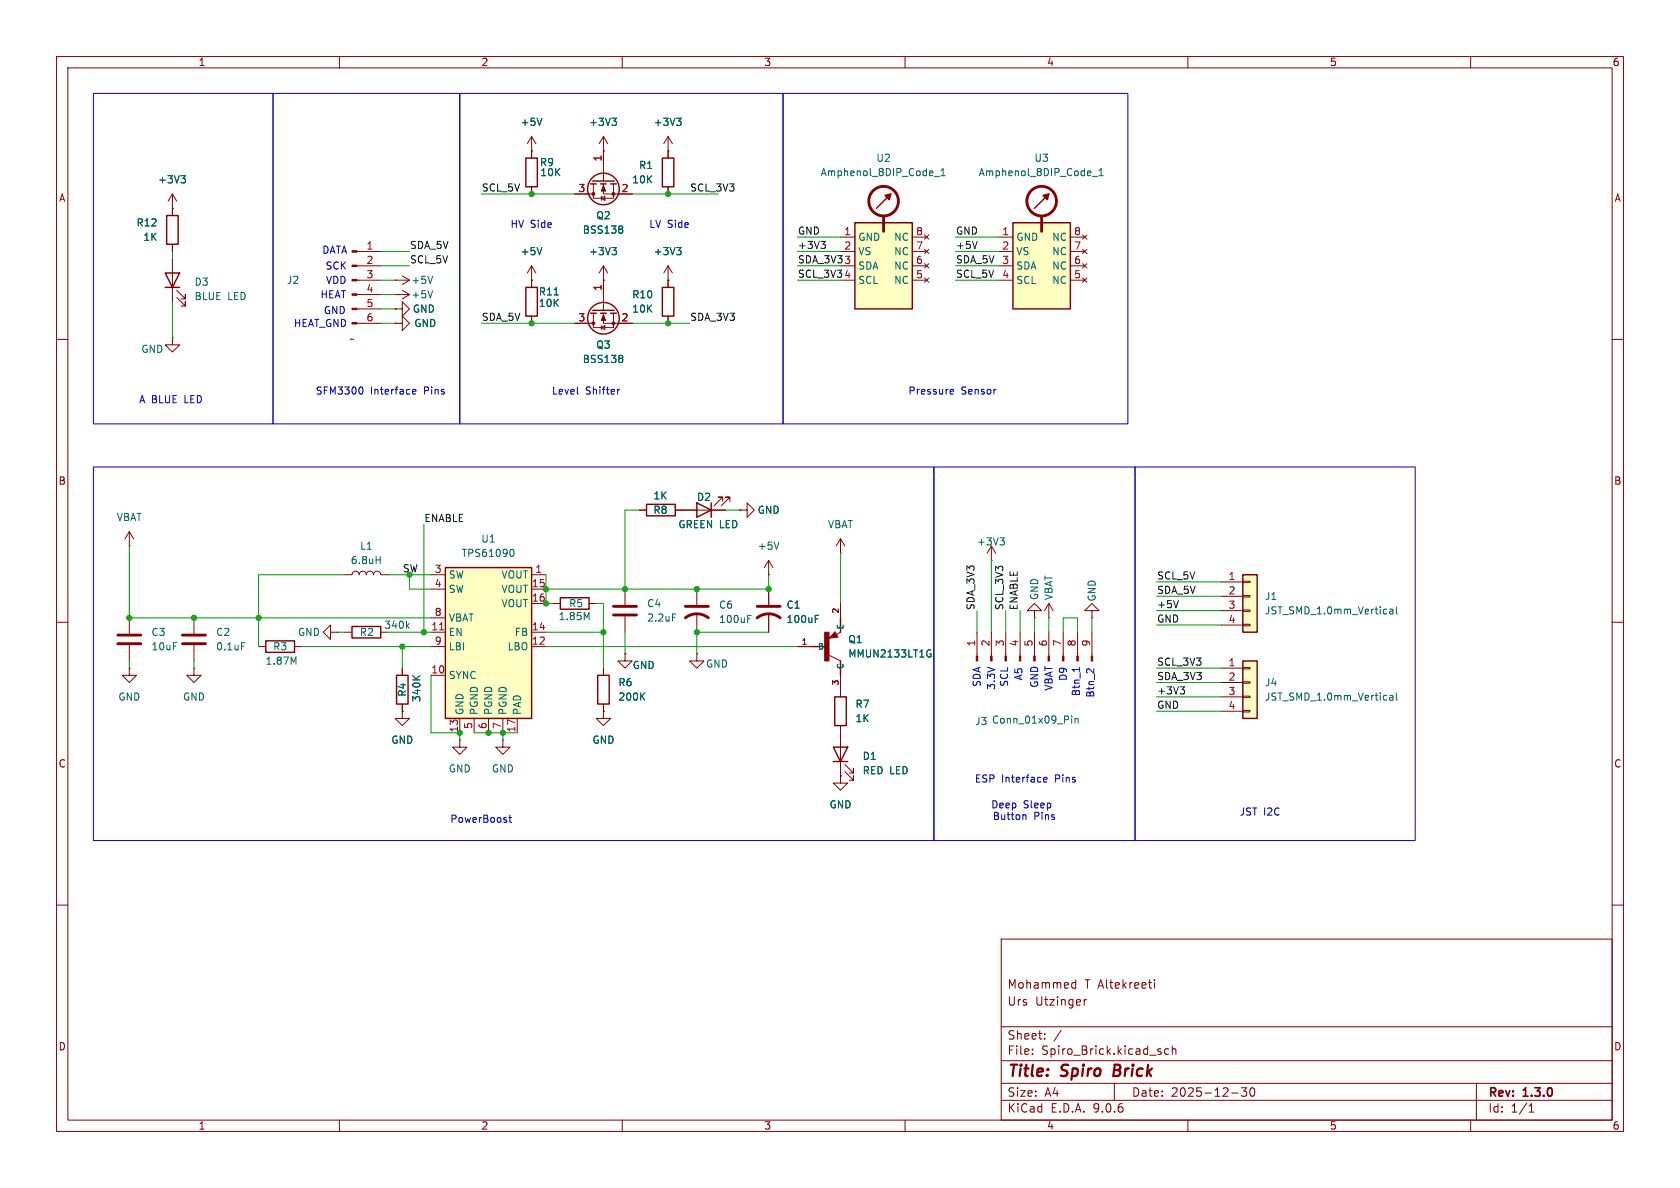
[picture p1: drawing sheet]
<svg xmlns="http://www.w3.org/2000/svg" width="297mm" height="210mm" viewBox="0 0 297 210" stroke-linecap="round" stroke-linejoin="round" font-family="sans-serif">
<g fill="none" stroke="#840000" stroke-width=".18">
<path d="M10 10h277v190h-277zM12 12h273v186h-273zM60 10v2M110 10v2M160 10v2M210 10v2M260 10v2M94 49.5h.1M94 47l.7 1.3M94 47l-.8 1.3M94 47v2.5M106.7 49.5h.1"/>
<path d="M106.7 47l.7 1.3M106.7 47l-.8 1.3M106.7 47v2.5M10 60h2M285 60h2M10 110h2M123.2 104.1v2.8M123.2 108.5v3.3M135.9 104.1v2.8M135.9 108.5v3.3M285 110h2M10 160h2"/>
<path d="M177 166h108v32h-108zM189.6 174.6h.6M189.6 173.8h.6M190.2 173.2v1.5M191.7 176.7v1M192.1 176.7l-.3 .1-.1 .2M203 173.7h.6M203.5 174.7h.1M204.1 173.2v.1M204.1 173.7v1M285 160h2M60 198v2"/>
<path d="M110 198v2M160 198v2M177 194.5h108M177 191.5h108M177 187.5h108M177 181.5h108M182.5 186.3v.1M182.5 185.5v.1M184.7 183.6v.1M184.7 182.8v.1M187.6 182.1l-1.3 2M197 191.5v3"/>
<path d="M205.1 185.4l.1 .1M205.1 185.9l.2 .2-.2 .3M206.6 185.5l-.4-.1-.3 .3v.4l.1 .2h.6M207.2 185.5l.3-.1 .3 .1 .1 .9M207.2 184.9v1.5M210 198v2M217.7 193.2h1.2M219.5 192.3h.9l-.5 .6 .4 .1v.7l-.2 .1h-.4l-.2-.1M221.1 192.4l.2-.1a.81 .81 0 0 1 .6 .6 .81 .81 0 0 1-.3 .8l-.1 .1a.81 .81 0 0 1-.4-1.4zM260 198v2M261 191.5v6.5M270.3 196.6h.9"/>
<path d="M270.3 195.5l.4-.4v1.5"/>
</g>
<path d="M197.1 188.2l-.3 2h.8" fill="none" stroke="#840000" stroke-width=".4"/>
<path d="M95.8 43.8l-.4 1.2M108.2 43.8h.8l-.4 .4M108.7 44.2l.3 .3v.3l-.3 .2M132.2 109.4h.4M132.2 108.8h.6M144.1 109.4h.5M144.1 108.8h.6" fill="none" stroke="#006464" stroke-width=".18"/>
<path d="M121.2 109.2a3.3 3.3 0 0 1 4 0M121.2 107.2h4M133.9 109.2a3.3 3.3 0 0 1 4 0M133.9 107.2h4" fill="none" stroke="#840000" stroke-width=".51"/>
<path d="M179.1 39.4h10.1v15.2h-10.1z" fill="#ffffc2"/>
<path d="M179.1 39.4h10.1v15.2h-10.1zM185.4 34.3l-2.5 2.5" fill="none" stroke="#840000" stroke-width=".25"/>
<g fill="none" stroke="#840000" stroke-width=".51">
<path d="M184.1 38.4v2.5"/>
<circle cx="184.1" cy="35.6" r="2.62"/>
</g>
<path d="M184.4 34.5l1-.2-.2 1z" fill="#840000" stroke="#840000" stroke-width=".25"/>
<g fill="none" stroke="#840000" stroke-width=".18">
<path d="M176.5 47h2.6M176.5 49.5h2.6M176.5 41.9h2.6M176.5 44.5h2.6M189.2 47h2.6M189.2 49.5h2.6M189.2 41.9h2.6M189.2 44.5h2.6M191.4 46.6l.8 .8M191.4 49.1l.8 .8M191.4 41.5l.8 .8M191.4 44.1l.8 .7"/>
<path d="M192.2 46.6l-.8 .8M192.2 49.1l-.8 .8M192.2 41.5l-.8 .8M192.2 44.1l-.8 .7"/>
</g>
<path d="M193.1 31.2h1M194.3 31.1h.7M194.3 30.2l.4-.4v1.3" fill="none" stroke="#006464" stroke-width=".18"/>
<path d="M151.1 39.4h10.2v15.2h-10.2z" fill="#ffffc2"/>
<g fill="none" stroke="#840000" stroke-width=".25">
<path d="M93 27.9h2v5.1h-2zM151.1 39.4h10.2v15.2h-10.2zM157.5 34.3l-2.6 2.5M93 50.8h2v5.1h-2zM104.4 55.4h1M104.8 54.9h3.8M106.2 55.4h1M107.9 55.4h1.1M117.1 50.8h2v5.1h-2z"/>
<circle cx="106.7" cy="56.3" r="2.79"/>
</g>
<g fill="none" stroke="#840000" stroke-width=".51">
<path d="M156.2 38.4v2.5M108.5 107.2h4M108.5 108.7h4"/>
<circle cx="156.2" cy="35.6" r="2.62"/>
</g>
<path d="M156.5 34.5l1-.2-.3 1z" fill="#840000" stroke="#840000" stroke-width=".25"/>
<g fill="none" stroke="#840000" stroke-width=".18">
<path d="M94 26.7h.1M94 24.1v3.8M94 33v1.3M94 24.1l.7 1.3M94 24.1l-.8 1.3M94 49.5v1.3M94 55.9v1.3M101.6 57.2h3.3M104.9 55.4v2.5h3.6v-2.5M106.3 57.9l.6-.4v.8zM106.3 57.5v.8M106.7 55.4v1.8h5.1"/>
<path d="M106.7 49.5v5.4M118.1 49.5h.1M118.1 47v3.8M118.1 55.9v1.3M118.1 47l.8 1.3M118.1 47l-.8 1.3M148.6 47h2.5M148.6 49.5h2.5M148.6 41.9h2.5M148.6 44.5h2.5M161.3 47h2.5M161.3 49.5h2.5"/>
<path d="M161.3 41.9h2.5M161.3 44.5h2.5M163.4 46.6l.8 .8M163.4 49.1l.8 .8M163.4 41.5l.8 .8M163.4 44.1l.8 .7M164.2 46.6l-.8 .8M164.2 49.1l-.8 .8M164.2 41.5l-.8 .8M164.2 44.1l-.8 .7M110.5 104.1v2.8M110.5 109v2.8"/>
</g>
<path d="M95.8 20.9l-.4 1.3M165.2 31.2h.9M166.4 31.1h.7M166.4 30.2l.3-.4v1.3M98 52.1h.7M119.6 43.8h.8l-.4 .4M120.2 44.2l.2 .3v.3l-.2 .2M109.9 62.8l.2 .3-.2 .3 .2 .2v.2l-.2 .3M118.9 108.5h.6" fill="none" stroke="#006464" stroke-width=".18"/>
<g fill="#840000" stroke="#840000" stroke-width=".18">
<path d="M106.7 55.6l.4 1h-.8z"/>
<circle cx="104.9" cy="57.1" r=".25"/>
<circle cx="108.5" cy="57.1" r=".25"/>
</g>
<path d="M78.7 100.3h15.3v26.7h-15.3z" fill="#ffffc2"/>
<g fill="none" stroke="#840000" stroke-width=".25">
<path d="M29.5 38.1h2v5.1h-2zM104.4 32.5h1M104.8 32h3.8M106.2 32.5h1M107.9 32.5h1.1M117.1 27.9h2v5.1h-2zM29.2 48.3h2.5l-1.2 2.5zM29.2 50.8h2.5M114.3 89.2h5.1v2h-5.1zM123.2 88.9l2.5 1.3-2.5 1.2zM125.7 88.9v2.5M62.2 110.7h5.1v2.1h-5.1z"/>
<path d="M70.1 119.4h2v5.1h-2zM78.7 100.3h15.3v26.7h-15.3zM99.1 105.7h5v2h-5zM105.7 119.4h2v5.1h-2zM143.5 114.3h2.5M147.6 112.4h-.4l.4-.3 .2 .4-1 .1 .8-.7 .4 .6M148.6 109.2v2.6M148.6 116.8v2.6M147.3 132.1h2.6l-1.3 2.5zM147.3 134.6h2.6M147.6 123.2h2v5.1h-2z"/>
<circle cx="106.7" cy="33.4" r="2.79"/>
</g>
<g fill="none" stroke="#840000" stroke-width=".18">
<path d="M30.5 36.8h.1M30.5 34.3v3.8M30.5 34.3l.7 1.3M30.5 34.3l-.8 1.3M101.6 34.3h3.3M104.9 32.5v2.6h3.6v-2.6M106.3 35.1l.6-.4v.7zM106.3 34.7v.7M106.7 32.5v1.8h5.1M106.7 26.7h.1M106.7 24.1v7.9M106.7 24.1l.7 1.3"/>
<path d="M106.7 24.1l-.8 1.3M118.1 26.7h.1M118.1 24.1l.8 1.3M118.1 24.1l-.8 1.3M118.1 24.1v3.8M118.1 33v1.3M30.5 59.7v1.3h1.2l-1.2 1.2-1.3-1.2h1.3M30.5 59.7h.1M30.5 43.2v1.3M30.5 45.7v7.6M31.2 52.6l1.6 1.5v-.8v.8h-.8M31.2 51.3l1.6 1.5v-.7v.7h-.8"/>
<path d="M63.1 49.5h4.2M63.1 52.1h4.2M63.1 44.5h4.2M63.1 47h4.2M63.1 54.6h4.2M63.1 57.2h4.2M69.8 49.5h.1M69.8 52.1h.1M69.8 54.6h1.3v-1.3l1.3 1.3-1.3 1.3v-1.3M69.8 54.6h.1M69.8 57.2h1.3v-1.3l1.3 1.3-1.3 1.2v-1.2M69.8 57.2h.1"/>
<path d="M69.8 49.5h2.6M69.8 52.1h2.6M71.1 48.8l1.3 .7M71.1 51.3l1.3 .8M72.4 49.5l-1.3 .8M72.4 52.1l-1.3 .7M22.9 96.5h.1M22.9 94l-.8 1.3M22.9 94l.7 1.3M22.9 94v2.5M113 90.2h1.3M119.4 90.2h8.9"/>
<path d="M127.8 88.6v-.7h-.8h.8l-1.6 1.5M129 88.6v-.7h-.7h.7l-1.5 1.5M130.8 90.2h1.3v-1.3l1.2 1.3-1.2 1.2v-1.2M130.8 90.2h.1M135.9 99.1l-.8 1.2M135.9 99.1l.8 1.2M135.9 99.1v2.5M148.6 97.8h.1M148.6 95.3l-.8 1.2M148.6 95.3l.8 1.2M148.6 95.3v2.5M175.3 99.1h.1"/>
<path d="M175.3 96.5v2.6M175.3 96.5l.7 1.3M175.3 96.5l-.8 1.3M22.9 118.1v1.3h1.2l-1.2 1.3-1.3-1.3h1.3M22.9 118.1h.1M22.9 109.2v2.8M22.9 114v2.8M34.3 118.1v1.3h1.3l-1.3 1.3-1.3-1.3h1.3M34.3 118.1h.1M34.3 109.2v2.8M34.3 114v2.8M61 101.6h1.2a.64 .64 0 0 1 .7-.6 .64 .64 0 0 1 .6 .6 .64 .64 0 0 1 .6-.6 .64 .64 0 0 1 .7 .6 .64 .64 0 0 1 .6-.6 .64 .64 0 0 1 .6 .6 .64 .64 0 0 1 .7-.6 .64 .64 0 0 1 .6 .6h1.3"/>
<path d="M61 111.8h1.2M71.1 118.1v1.3M76.2 101.6h2.5M76.2 104.1h2.5M76.2 109.2h2.5M76.2 111.8h2.5M76.2 114.3h2.5M76.2 119.4h2.5M94 101.6h2.5M94 104.1h2.5M94 111.8h2.5M94 114.3h2.5"/>
<path d="M94 106.7h2.5M97.8 106.7h1.3M104.1 106.7h1.3M106.7 118.1v1.3M110.5 115.6v1.2h1.3l-1.3 1.3-1.3-1.3h1.3M110.5 115.6h.1M123.2 115.6v1.2h1.3l-1.3 1.3-1.3-1.3h1.3M123.2 115.6h.1M135.9 101.6h.1M141 114.3h2.5M146.6 115.8l2 1M147.6 111.7l.5 .9-1.5 .2z"/>
<path d="M148.6 106.7v2.5M148.6 119.4v3.8M148.6 111.8l-.7 .4M172.7 111.8v4.2M175.3 111.8v4.2M177.8 111.8v4.2M180.3 111.8v4.2M182.9 108h1.2l-1.2-1.3-1.3 1.3h1.3v1.2M182.9 109.2h.1M182.9 111.8v4.2M185.4 109.2h.1M185.4 106.7l-.7 1.3"/>
<path d="M185.4 106.7l.8 1.3M185.4 106.7v2.5M185.4 111.8v4.2M188 111.8v4.2M190.5 111.8v4.2M193 108h1.3l-1.3-1.3-1.2 1.3h1.2v1.2M193 109.2h.1M193 111.8v4.2M71.1 125.7v1.3h1.3l-1.3 1.3-1.3-1.3h1.3M71.1 125.7h.1M71.1 124.5v1.2M81.3 130.8v1.3h1.2l-1.2 1.3-1.3-1.3h1.3"/>
<path d="M81.3 130.8h.1M81.3 127v2.5M83.8 127v2.5M86.4 127v2.5M88.9 127v2.5M91.4 127v2.5M106.7 125.7v1.3h1.2l-1.2 1.3-1.3-1.3h1.3M106.7 125.7h.1M106.7 124.5v1.2M148.6 137.2v1.2h1.3l-1.3 1.3-1.3-1.3h1.3M148.6 137.2h.1M148.6 128.3v8.9"/>
<path d="M149.4 136.4l1.5 1.5v-.7v.7h-.8M149.4 135.1l1.5 1.6v-.8v.8h-.8"/>
</g>
<path d="M77.7 111.3h.7" fill="none" stroke="#a90000" stroke-width=".18"/>
<g fill="none" stroke="#006464" stroke-width=".18">
<path d="M32 31.1h.8l-.4 .4M32.5 31.5l.3 .3v.3l-.3 .2M108.2 20.9h.8l-.4 .5M108.7 21.4l.3 .2v.3l-.3 .3M109.9 39.9l.2 .3-.2 .3 .2 .2v.3l-.2 .2M119.6 20.9h.8l-.4 .5M120.2 21.4l.2 .2v.3l-.2 .3M76.5 48.8l-.4 1.3M76.5 51.4l-.4 1.2M66.5 99h.7M67.2 98.4v1.2M90.3 97.2l.1-.1a.68 .68 0 0 1 .5 .6 .68 .68 0 0 1-.5 .7l-.1-.1"/>
<path d="M137.7 95.8l-.4 1.3M176.8 95.1h.8l-.5 .5M177.3 95.6l.3 .2v.3l-.3 .2M42.7 113.6h.6M72 110.6l.3 .5M72.3 110.2l-.4 .5M73 119.5l.7 .7M74.2 119.5l-.7 .5M103.7 109.2l.4-.9v1.2M164.1 114.9h.4M164.4 115.6h.2v.4l-.2 .1h-.3M113.4 123l.6 .8"/>
<path d="M114 122.5l-.7 .7M189.5 126.6v.1M189.5 127v.8M190.1 127v.8M190.1 127.1l.1-.1h.3l.1 .8"/>
</g>
<g fill="#840000" stroke="#840000" stroke-width=".18">
<path d="M106.7 32.8l.4 1h-.8z"/>
<path d="M62.2 44.3h.9v.3h-.9z"/>
<path d="M62.2 46.9h.9v.2h-.9z"/>
<path d="M62.2 49.4h.9v.3h-.9z"/>
<path d="M62.2 51.9h.9v.3h-.9z"/>
<path d="M62.2 54.5h.9v.2h-.9z"/>
<path d="M62.2 57h.9v.3h-.9z"/>
<path d="M172.6 116h.2v.8h-.2z"/>
<path d="M175.1 116h.3v.8h-.3z"/>
<path d="M177.7 116h.2v.8h-.2z"/>
<path d="M180.2 116h.3v.8h-.3z"/>
<path d="M182.8 116h.2v.8h-.2z"/>
<path d="M185.3 116h.2v.8h-.2z"/>
<path d="M187.8 116h.3v.8h-.3z"/>
<path d="M190.4 116h.2v.8h-.2z"/>
<path d="M192.9 116h.3v.8h-.3z"/>
<path d="M145.8 111.8h.8v5h-.8z"/>
<circle cx="104.9" cy="34.3" r=".25"/>
<circle cx="108.5" cy="34.3" r=".25"/>
</g>
<path d="M20.8 112.3h4.1M20.8 113.8h4.1M32.3 112.3h4M32.3 113.8h4" fill="none" stroke="#840000" stroke-width=".51"/>
<path d="M219.7 116.8h2.5v10.2h-2.5z" fill="#ffffc2"/>
<path d="M47 113.3h5.1v2h-5.1zM219.7 116.8h2.5v10.2h-2.5z" fill="none" stroke="#840000" stroke-width=".25"/>
<g fill="none" stroke="#840000" stroke-width=".18">
<path d="M45.7 114.3h1.3M52.1 114.3h1.2M58.4 111.8v-1.3l-1.3 1.3 1.3 1.2v-1.2h1.3M59.7 111.8h.1M215.9 118.1h3.8M219.7 118h1.3v.2h-1.3zM88.9 130.8v1.3h1.3l-1.3 1.3-1.3-1.3h1.3M88.9 130.8h.1M215.9 120.7h3.8M215.9 123.2h3.8M215.9 125.7h3.8M219.7 120.5h1.3v.3h-1.3z"/>
<path d="M219.7 123.1h1.3v.2h-1.3zM219.7 125.6h1.3v.3h-1.3z"/>
</g>
<path d="M51.9 117.1l.4-1v1.3M245.7 123h.5v.8M246.2 123.2l-.4 .1-.2 .2 .2 .3 .4-.1M246.9 122.5v1.1l.1 .2" fill="none" stroke="#006464" stroke-width=".18"/>
<path d="M219.7 101.6h2.5v10.2h-2.5z" fill="#ffffc2"/>
<path d="M219.7 101.6h2.5v10.2h-2.5z" fill="none" stroke="#840000" stroke-width=".25"/>
<g fill="none" stroke="#840000" stroke-width=".18">
<path d="M30.5 36.8h.1M30.5 36.8v1.3M94 26.7h.1M94 26.7v1.2M94 33v1.3M101.6 34.3h2.5M106.7 26.7h.1M106.7 26.7v2.5M109.2 34.3h2.6M118.1 26.7h.1M118.1 26.7v1.2M118.1 33v1.3"/>
<path d="M30.5 43.2v1.3M69.8 57.2h.1M69.8 54.6h.1M94 49.5h.1M94 49.5v1.3M94 55.9v1.3M101.6 57.2h2.5M106.7 49.5h.1M106.7 49.5v2.6M109.2 57.2h2.6M118.1 49.5h.1M118.1 49.5v1.3"/>
<path d="M118.1 55.9v1.3M113 90.2h1.3M119.4 90.2h3.8M125.7 90.2h2.6M130.8 90.2h.1M71.1 118.1v1.3M106.7 118.1v1.3M110.5 115.6h.1M135.9 104.1v2.8M135.9 108.5v3.3M141 114.3h2.5M148.6 106.7v2.5"/>
<path d="M148.6 119.4v3.8M215.9 102.9h3.8M215.9 105.4h3.8M215.9 108h3.8M215.9 110.5h3.8M219.7 102.7h1.3v.3h-1.3zM219.7 105.3h1.3v.2h-1.3zM219.7 107.8h1.3v.3h-1.3zM219.7 110.4h1.3v.2h-1.3zM71.1 125.7h.1M71.1 124.5v1.2M106.7 125.7h.1"/>
<path d="M106.7 124.5v1.2M148.6 137.2h.1M148.6 128.3v3.8M148.6 134.6v2.6"/>
</g>
<g fill="none" stroke="#006464" stroke-width=".18">
<path d="M32 31.1h.8l-.4 .4M32.5 31.5l.3 .3v.3l-.3 .2M95.8 20.9l-.4 1.3M108.2 20.9h.8l-.4 .5M108.7 21.4l.3 .2v.3l-.3 .3M109.9 39.9l.2 .3-.2 .3 .2 .2v.3l-.2 .2M119.6 20.9h.8l-.4 .5M120.2 21.4l.2 .2v.3l-.2 .3M95.8 43.8l-.4 1.2M98 52.1h.7M108.2 43.8h.8l-.4 .4M108.7 44.2l.3 .3v.3l-.3 .2"/>
<path d="M119.6 43.8h.8l-.4 .4M120.2 44.2l.2 .3v.3l-.2 .2M109.9 62.8l.2 .3-.2 .3 .2 .2v.2l-.2 .3M73 119.5l.7 .7M74.2 119.5l-.7 .5M144.1 109.4h.5M144.1 108.8h.6M164.1 114.9h.4M164.4 115.6h.2v.4l-.2 .1h-.3M245.7 107.7h.5v.8M246.2 108h-.4l-.2 .2 .2 .3h.4M246.9 107.3v1l.1 .2"/>
<path d="M113.4 123l.6 .8M114 122.5l-.7 .7"/>
</g>
<path d="M145.1 42.7h.8l-.4 .5M145.7 43.2l.2 .2v.3l-.2 .2M172.8 42.7l-.5 1.2M208.3 106.2l-.4 1.2M208.6 121.4h.8l-.4 .5M209.2 121.9l.2 .2v.3l-.2 .3" fill="none" stroke="#0f0f0f" stroke-width=".18"/>
<g fill="none" stroke="#009600" stroke-width=".18">
<path d="M85.1 34.3h16.5M111.8 34.3h15.2M30.5 44.5v1.2M30.5 53.3v6.4M67.3 49.5h2.5M67.3 57.2h2.5M67.3 44.5h5.1M67.3 47h5.1M67.3 52.1h2.5M67.3 54.6h2.5M85.1 57.2h16.5M111.8 57.2h10.1"/>
<path d="M141 49.5h7.6M141 41.9h7.6M141 44.5h7.6M141 47h7.6M168.9 49.5h7.6M168.9 41.9h7.6M168.9 44.5h7.6M168.9 47h7.6M22.9 96.5v12.7h53.3M74.9 92.7v19.1M113 90.2h-2.5v13.9M128.3 90.2h2.5"/>
<path d="M148.6 97.8v8.9M175.3 99.1v12.7M22.9 116.8v1.3M34.3 116.8v1.3M53.3 114.3h22.9M59.7 111.8h1.3M61 101.6h-15.3v12.7M68.6 101.6h7.6M68.6 111.8h7.6M71.1 114.3v3.8M72.4 101.6v2.5h3.8M76.2 119.4v10.1h5.1v1.3"/>
<path d="M96.5 111.8h10.2M96.5 101.6v5.1h1.3M96.5 114.3h44.5M105.4 106.7h1.3v11.4M110.5 111.8v3.8M135.9 111.8h-12.7v3.8M135.9 101.6v2.5h-39.4M172.7 108v3.8M177.8 108v3.8M180.3 108v3.8M182.9 109.2v2.6M185.4 109.2v2.6"/>
<path d="M188 111.8v-2.6h2.5v2.6M193 109.2v2.6M204.5 108h11.4M204.5 118.1h11.4M204.5 110.5h11.4M204.5 105.4h11.4M204.5 102.9h11.4M83.8 129.5h7.6M88.9 129.5v1.3M204.5 125.7h11.4M204.5 123.2h11.4M204.5 120.7h11.4"/>
</g>
<g fill="none" stroke="#0000c2" stroke-width=".18">
<path d="M16.5 16.5h31.8v58.4h-31.8zM48.3 16.5h33v58.4h-33zM81.3 16.5h57.1v58.4h-57.1zM138.4 16.5h61v58.4h-61zM63.9 68.4a.79 .79 0 0 1 0 1.3M72.9 69.2l.6-.1v-.2l-.4-.1-.2 .2 .1 .6h.5M102.1 69.6l.1 .1M109.6 68.8l-.4 .3M168 69.6h.5M168 68.9l.4-.1 .2 .3-.6 .1M16.5 82.6h148.6v66h-148.6zM165.1 82.6h35.6v66h-35.6z"/>
<path d="M200.7 82.6h49.5v66h-49.5zM190.8 118v.7M192.2 118.3h.4M193.4 118.2v.8M184.5 137.8l.6-.1-.1-.2-.3-.1-.2 .2 .1 .6h.4M90 144.5h.4M90.1 144.1v1.1l.3 .2M181.3 144.1l.1 .8"/>
</g>
<g fill="#009600" stroke="#009600" stroke-width=".18">
<circle cx="96.5" cy="106.7" r=".46"/>
<circle cx="135.9" cy="104.1" r=".46"/>
<circle cx="45.7" cy="109.2" r=".46"/>
<circle cx="72.4" cy="101.6" r=".46"/>
<circle cx="71.1" cy="114.3" r=".46"/>
<circle cx="74.9" cy="111.8" r=".46"/>
<circle cx="34.3" cy="109.2" r=".46"/>
<circle cx="22.9" cy="109.2" r=".46"/>
<circle cx="96.5" cy="104.1" r=".46"/>
<circle cx="110.5" cy="104.1" r=".46"/>
<circle cx="106.7" cy="111.8" r=".46"/>
<circle cx="123.2" cy="111.8" r=".46"/>
<circle cx="123.2" cy="104.1" r=".46"/>
<circle cx="94" cy="57.2" r=".46"/>
<circle cx="94" cy="34.3" r=".46"/>
<circle cx="118.1" cy="34.3" r=".46"/>
<circle cx="118.1" cy="57.2" r=".46"/>
<circle cx="81.3" cy="129.5" r=".46"/>
<circle cx="86.4" cy="129.5" r=".46"/>
<circle cx="88.9" cy="129.5" r=".46"/>
</g>
<g font-size="2.8" fill="#840000">
<text x="178" y="190.9">Title:</text>
<text x="187.7" y="190.9">Spiro</text>
<text x="197.7" y="190.9">Brick</text>
</g>
<g font-size="2.1" fill="#840000">
<text x="178" y="178">Urs</text>
<text x="178" y="175">Mohammed</text>
<text x="183" y="178">Utzinger</text>
<text x="191.7" y="175">T Altekreeti</text>
<text x="178" y="184">Sheet:</text>
<text x="178" y="186.7">File:</text>
<text x="184.1" y="186.7">Spiro_Brick.kicad_sch</text>
<text x="178" y="196.9">KiCad</text>
<text x="178" y="194.1">Size:</text>
<text x="184.7" y="194.1">A4</text>
<text x="185.7" y="196.9">E.D.A.</text>
<text x="193.3" y="196.9">9.0.6</text>
<text x="200" y="194.1">Date:</text>
<text x="207" y="194.1">2025-12-30</text>
<text x="263" y="194.3">Rev:</text>
<text x="263" y="196.9">Id:</text>
<text x="267.1" y="196.9">1/1</text>
<text x="269.4" y="194.3">1.3.0</text>
</g>
<g font-size="1.8" fill="#840000">
<text x="35" y="11.9">1</text>
<text x="85" y="11.9">2</text>
<text x="135" y="11.9">3</text>
<text x="185" y="11.9">4</text>
<text x="235" y="11.9">5</text>
<text x="285" y="11.9">6</text>
<text x="10.3" y="35.9">A</text>
<text x="285.3" y="35.9">A</text>
<text x="10.3" y="85.9">B</text>
<text x="285.3" y="85.9">B</text>
<text x="10.3" y="135.9">C</text>
<text x="285.3" y="135.9">C</text>
<text x="10.3" y="185.9">D</text>
<text x="285.3" y="185.9">D</text>
<text x="35" y="199.9">1</text>
<text x="85" y="199.9">2</text>
<text x="135" y="199.9">3</text>
<text x="185" y="199.9">4</text>
<text x="235" y="199.9">5</text>
<text x="285" y="199.9">6</text>
</g>
<g font-size="1.8" fill="#006464">
<text x="91.9" y="22.5">+5V</text>
<text x="104" y="22.5">+3V3</text>
<text x="115.5" y="22.5">+3V3</text>
<text x="95.4" y="29.6">R9</text>
<text x="154.8" y="28.8">U2</text>
<text x="182.8" y="28.8">U3</text>
<text x="27.8" y="32.6">+3V3</text>
<text x="95.4" y="31.3">10K</text>
<text x="111.7" y="32.6">10K</text>
<text x="112.9" y="30.1">R1</text>
<text x="145" y="31.3">Amphenol_8DIP_Code_1</text>
<text x="172.9" y="31.3">Amphenol_8DIP_Code_1</text>
<text x="24" y="40.2">R12</text>
<text x="102.9" y="41.5">BSS138</text>
<text x="105.3" y="39">Q2</text>
<text x="25.2" y="42.8">1K</text>
<text x="91.9" y="45.3">+5V</text>
<text x="104" y="45.3">+3V3</text>
<text x="115.5" y="45.3">+3V3</text>
<text x="151.6" y="42.8">GND</text>
<text x="151.6" y="45.3">VS</text>
<text x="151.6" y="47.9">SDA</text>
<text x="158" y="47.9">NC</text>
<text x="158" y="42.8">NC</text>
<text x="158" y="45.3">NC</text>
<text x="179.6" y="42.8">GND</text>
<text x="179.6" y="45.3">VS</text>
<text x="179.6" y="47.9">SDA</text>
<text x="185.9" y="47.9">NC</text>
<text x="185.9" y="42.8">NC</text>
<text x="185.9" y="45.3">NC</text>
<text x="34.3" y="50.7">D3</text>
<text x="34.3" y="53.3">BLUE</text>
<text x="40.2" y="53.3">LED</text>
<text x="50.6" y="50.4">J2</text>
<text x="72.6" y="50.4">+5V</text>
<text x="72.6" y="52.9">+5V</text>
<text x="95.2" y="52.4">R11</text>
<text x="111.7" y="52.9">R10</text>
<text x="151.6" y="50.4">SCL</text>
<text x="158" y="50.4">NC</text>
<text x="179.6" y="50.4">SCL</text>
<text x="185.9" y="50.4">NC</text>
<text x="72.9" y="55.5">GND</text>
<text x="73.1" y="58">GND</text>
<text x="95.2" y="54.5">10K</text>
<text x="111.7" y="55.5">10K</text>
<text x="24.9" y="62.6">GND</text>
<text x="61.7" y="60.8">~</text>
<text x="102.9" y="64.4">BSS138</text>
<text x="105.3" y="61.8">Q3</text>
<text x="115.4" y="88.5">1K</text>
<text x="123.1" y="88.7">D2</text>
<text x="20.6" y="92.3">VBAT</text>
<text x="115.4" y="91">R8</text>
<text x="119.8" y="93.6">GREEN LED</text>
<text x="133.9" y="91">GND</text>
<text x="146.3" y="93.6">VBAT</text>
<text x="61.9" y="99.9">6.8uH</text>
<text x="63.5" y="97.4">L1</text>
<text x="81.5" y="98.7">TPS61090</text>
<text x="85" y="96.1">U1</text>
<text x="133.9" y="97.4">+5V</text>
<text x="172.6" y="96.6">+3V3</text>
<text x="79.2" y="102.5">SW</text>
<text x="79.2" y="105">SW</text>
<text x="88.6" y="102.5">VOUT</text>
<text x="88.6" y="105">VOUT</text>
<text x="88.6" y="107.5">VOUT</text>
<text x="100.5" y="107.5">R5</text>
<text x="114.3" y="107.5">C4</text>
<text x="127" y="107.8">C6</text>
<text x="138.9" y="107.8">C1</text>
<text x="183.7" y="106.2" transform="rotate(-90 183.7 106.2)">GND</text>
<text x="186.3" y="106.2" transform="rotate(-90 186.3 106.2)">VBAT</text>
<text x="193.9" y="106.4" transform="rotate(-90 193.9 106.4)">GND</text>
<text x="223.5" y="106.3">J1</text>
<text x="26.7" y="112.6">C3</text>
<text x="38.1" y="112.6">C2</text>
<text x="52.6" y="112.6">GND</text>
<text x="63.5" y="112.6">R2</text>
<text x="67.8" y="111.4">340k</text>
<text x="79.2" y="110.1">VBAT</text>
<text x="79.2" y="112.6">EN</text>
<text x="90.9" y="112.6">FB</text>
<text x="98.7" y="109.8">1.85M</text>
<text x="114.3" y="110.1">2.2uF</text>
<text x="127" y="110.3">100uF</text>
<text x="138.9" y="110.3">100uF</text>
<text x="149.9" y="113.9">Q1</text>
<text x="223.5" y="108.8">JST_SMD_1.0mm_Vertical</text>
<text x="26.7" y="115.2">10uF</text>
<text x="38.1" y="115.2">0.1uF</text>
<text x="46.8" y="117.7">1.87M</text>
<text x="48.2" y="115.2">R3</text>
<text x="79.2" y="115.2">LBI</text>
<text x="89.6" y="115.2">LBO</text>
<text x="111.8" y="118.5">GND</text>
<text x="124.7" y="118.2">GND</text>
<text x="149.9" y="116.4">MMUN2133LT1G</text>
<text x="20.8" y="124.1">GND</text>
<text x="32.3" y="124.1">GND</text>
<text x="72" y="123.3" transform="rotate(-90 72 123.3)">R4</text>
<text x="74.5" y="124.2" transform="rotate(-90 74.5 124.2)">340K</text>
<text x="79.2" y="120.2">SYNC</text>
<text x="109.2" y="121.5">R6</text>
<text x="109.2" y="124.1">200K</text>
<text x="151.1" y="125.3">R7</text>
<text x="223.5" y="121.5">J4</text>
<text x="223.5" y="124.1">JST_SMD_1.0mm_Vertical</text>
<text x="69.1" y="131.7">GND</text>
<text x="82.1" y="126.5" transform="rotate(-90 82.1 126.5)">GND</text>
<text x="84.7" y="126.5" transform="rotate(-90 84.7 126.5)">PGND</text>
<text x="87.2" y="126.5" transform="rotate(-90 87.2 126.5)">PGND</text>
<text x="89.8" y="126.5" transform="rotate(-90 89.8 126.5)">PGND</text>
<text x="92.3" y="126.5" transform="rotate(-90 92.3 126.5)">PAD</text>
<text x="104.6" y="131.7">GND</text>
<text x="151.1" y="127.9">1K</text>
<text x="172.3" y="128.4">J3 Conn_01x09_Pin</text>
<text x="79.2" y="136.8">GND</text>
<text x="86.9" y="136.8">GND</text>
<text x="152.4" y="134.5">D1</text>
<text x="152.4" y="137.1">RED LED</text>
<text x="146.6" y="143.1">GND</text>
</g>
<g font-size="1.8" fill="#a90000">
<text x="106.4" y="28.6" transform="rotate(-90 106.4 28.6)">1</text>
<text x="102.2" y="34">3</text>
<text x="109.8" y="34">2</text>
<text x="149.2" y="41.7">1</text>
<text x="161.9" y="41.7">8</text>
<text x="177.1" y="41.7">1</text>
<text x="189.8" y="41.7">8</text>
<text x="64.7" y="44.2">1</text>
<text x="64.7" y="46.7">2</text>
<text x="149.2" y="44.2">2</text>
<text x="161.9" y="46.7">6</text>
<text x="161.9" y="44.2">7</text>
<text x="177.1" y="44.2">2</text>
<text x="177.1" y="46.7">3</text>
<text x="189.8" y="46.7">6</text>
<text x="189.8" y="44.2">7</text>
<text x="64.7" y="49.3">3</text>
<text x="64.7" y="51.8">4</text>
<text x="106.4" y="51.5" transform="rotate(-90 106.4 51.5)">1</text>
<text x="161.9" y="49.3">5</text>
<text x="177.1" y="49.3">4</text>
<text x="189.8" y="49.3">5</text>
<text x="64.7" y="54.4">5</text>
<text x="64.7" y="56.9">6</text>
<text x="102.2" y="56.9">3</text>
<text x="109.8" y="56.9">2</text>
<text x="76.8" y="101.3">3</text>
<text x="94.5" y="101.3">1</text>
<text x="76.8" y="103.9">4</text>
<text x="93.9" y="103.9">15</text>
<text x="93.9" y="106.4">16</text>
<text x="217.1" y="102.6">1</text>
<text x="217.1" y="105.2">2</text>
<text x="217.1" y="107.7">3</text>
<text x="76.2" y="111.5">11</text>
<text x="76.8" y="109">8</text>
<text x="93.9" y="111.5">14</text>
<text x="217.1" y="110.2">4</text>
<text x="76.2" y="119.1">10</text>
<text x="76.8" y="114">9</text>
<text x="93.9" y="114">12</text>
<text x="172.5" y="114.4" transform="rotate(-90 172.5 114.4)">1</text>
<text x="175" y="114.4" transform="rotate(-90 175 114.4)">2</text>
<text x="177.5" y="114.4" transform="rotate(-90 177.5 114.4)">3</text>
<text x="180.1" y="114.4" transform="rotate(-90 180.1 114.4)">4</text>
<text x="182.6" y="114.4" transform="rotate(-90 182.6 114.4)">5</text>
<text x="185.2" y="114.4" transform="rotate(-90 185.2 114.4)">6</text>
<text x="187.7" y="114.4" transform="rotate(-90 187.7 114.4)">7</text>
<text x="190.2" y="114.4" transform="rotate(-90 190.2 114.4)">8</text>
<text x="192.8" y="114.4" transform="rotate(-90 192.8 114.4)">9</text>
<text x="217.1" y="117.9">1</text>
<text x="217.1" y="120.4">2</text>
<text x="217.1" y="122.9">3</text>
<text x="217.1" y="125.5">4</text>
<text x="81" y="129.6" transform="rotate(-90 81 129.6)">13</text>
<text x="83.6" y="129" transform="rotate(-90 83.6 129)">5</text>
<text x="86.1" y="129" transform="rotate(-90 86.1 129)">6</text>
<text x="88.6" y="129" transform="rotate(-90 88.6 129)">7</text>
<text x="91.2" y="129.6" transform="rotate(-90 91.2 129.6)">17</text>
</g>
<g font-size="1.8" fill="#0f0f0f">
<text x="85.1" y="33.9">SCL_5V</text>
<text x="121.9" y="33.9">SCL_3V3</text>
<text x="141" y="41.6">GND</text>
<text x="168.9" y="41.6">GND</text>
<text x="72.4" y="44.1">SDA_5V</text>
<text x="72.4" y="46.6">SCL_5V</text>
<text x="141" y="46.6">SDA_3V3</text>
<text x="141" y="44.1">+3V3</text>
<text x="149.2" y="46.7">3</text>
<text x="168.9" y="46.6">SDA_5V</text>
<text x="168.9" y="44.1">+5V</text>
<text x="141" y="49.2">SCL_3V3</text>
<text x="149.2" y="49.3">4</text>
<text x="168.9" y="49.2">SCL_5V</text>
<text x="85.1" y="56.8">SDA_5V</text>
<text x="121.9" y="56.8">SDA_3V3</text>
<text x="74.9" y="92.4">ENABLE</text>
<text x="71.1" y="101.3">SW</text>
<text x="172.4" y="108" transform="rotate(-90 172.4 108)">SDA_3V3</text>
<text x="177.5" y="108" transform="rotate(-90 177.5 108)">SCL_3V3</text>
<text x="180" y="108" transform="rotate(-90 180 108)">ENABLE</text>
<text x="204.5" y="102.5">SCL_5V</text>
<text x="204.5" y="107.6">+5V</text>
<text x="204.5" y="105.1">SDA_5V</text>
<text x="204.5" y="110.1">GND</text>
<text x="204.5" y="117.8">SCL_3V3</text>
<text x="204.5" y="125.4">GND</text>
<text x="204.5" y="120.3">SDA_3V3</text>
<text x="204.5" y="122.8">+3V3</text>
</g>
<g font-size="1.8" fill="#0000c2">
<text x="90.2" y="40.5">HV Side</text>
<text x="114.7" y="40.5">LV Side</text>
<text x="56.9" y="45.1">DATA</text>
<text x="57.5" y="47.9">SCK</text>
<text x="56.6" y="52.9">HEAT</text>
<text x="57.5" y="50.4">VDD</text>
<text x="51.9" y="58">HEAT_GND</text>
<text x="57.1" y="55.7">GND</text>
<text x="24.5" y="71.5">A BLUE</text>
<text x="32.7" y="71.5">LED</text>
<text x="55.7" y="70">SFM3300</text>
<text x="65.5" y="70">Interface</text>
<text x="75.1" y="70">Pins</text>
<text x="97.5" y="70">Level</text>
<text x="103.5" y="70">Shifter</text>
<text x="160.5" y="70">Pressure</text>
<text x="169.9" y="70">Sensor</text>
<text x="173.6" y="121.5" transform="rotate(-90 173.6 121.5)">SDA</text>
<text x="176.1" y="122" transform="rotate(-90 176.1 122)">3.3V</text>
<text x="178.4" y="121.5" transform="rotate(-90 178.4 121.5)">SCL</text>
<text x="180.9" y="120.4" transform="rotate(-90 180.9 120.4)">A5</text>
<text x="183.7" y="121.7" transform="rotate(-90 183.7 121.7)">GND</text>
<text x="186.3" y="122.2" transform="rotate(-90 186.3 122.2)">VBAT</text>
<text x="188.8" y="120.5" transform="rotate(-90 188.8 120.5)">D9</text>
<text x="191.1" y="123.2" transform="rotate(-90 191.1 123.2)">Btn_1</text>
<text x="193.6" y="123.4" transform="rotate(-90 193.6 123.4)">Btn_2</text>
<text x="172.2" y="138.5">ESP</text>
<text x="175.1" y="143.1">Deep</text>
<text x="177" y="138.5">Interface</text>
<text x="180.9" y="143.1">Sleep</text>
<text x="186.6" y="138.5">Pins</text>
<text x="79.5" y="145.6">PowerBoost</text>
<text x="175.4" y="145.1">Button</text>
<text x="182.7" y="145.1">Pins</text>
<text x="219.1" y="144.4">JST I2C</text>
</g>
<g font-size="1.4" fill="#a90000">
<text x="148.3" y="108.6" transform="rotate(-90 148.3 108.6)">2</text>
<text x="141.6" y="114">1</text>
<text x="148.3" y="121.3" transform="rotate(-90 148.3 121.3)">3</text>
</g>
<g font-size="1.4" fill="#006464">
<text x="149.3" y="111.4" transform="rotate(-90 149.3 111.4)">E</text>
<text x="144.5" y="115">B</text>
<text x="149.3" y="118.4" transform="rotate(-90 149.3 118.4)">C</text>
</g>
</svg>
